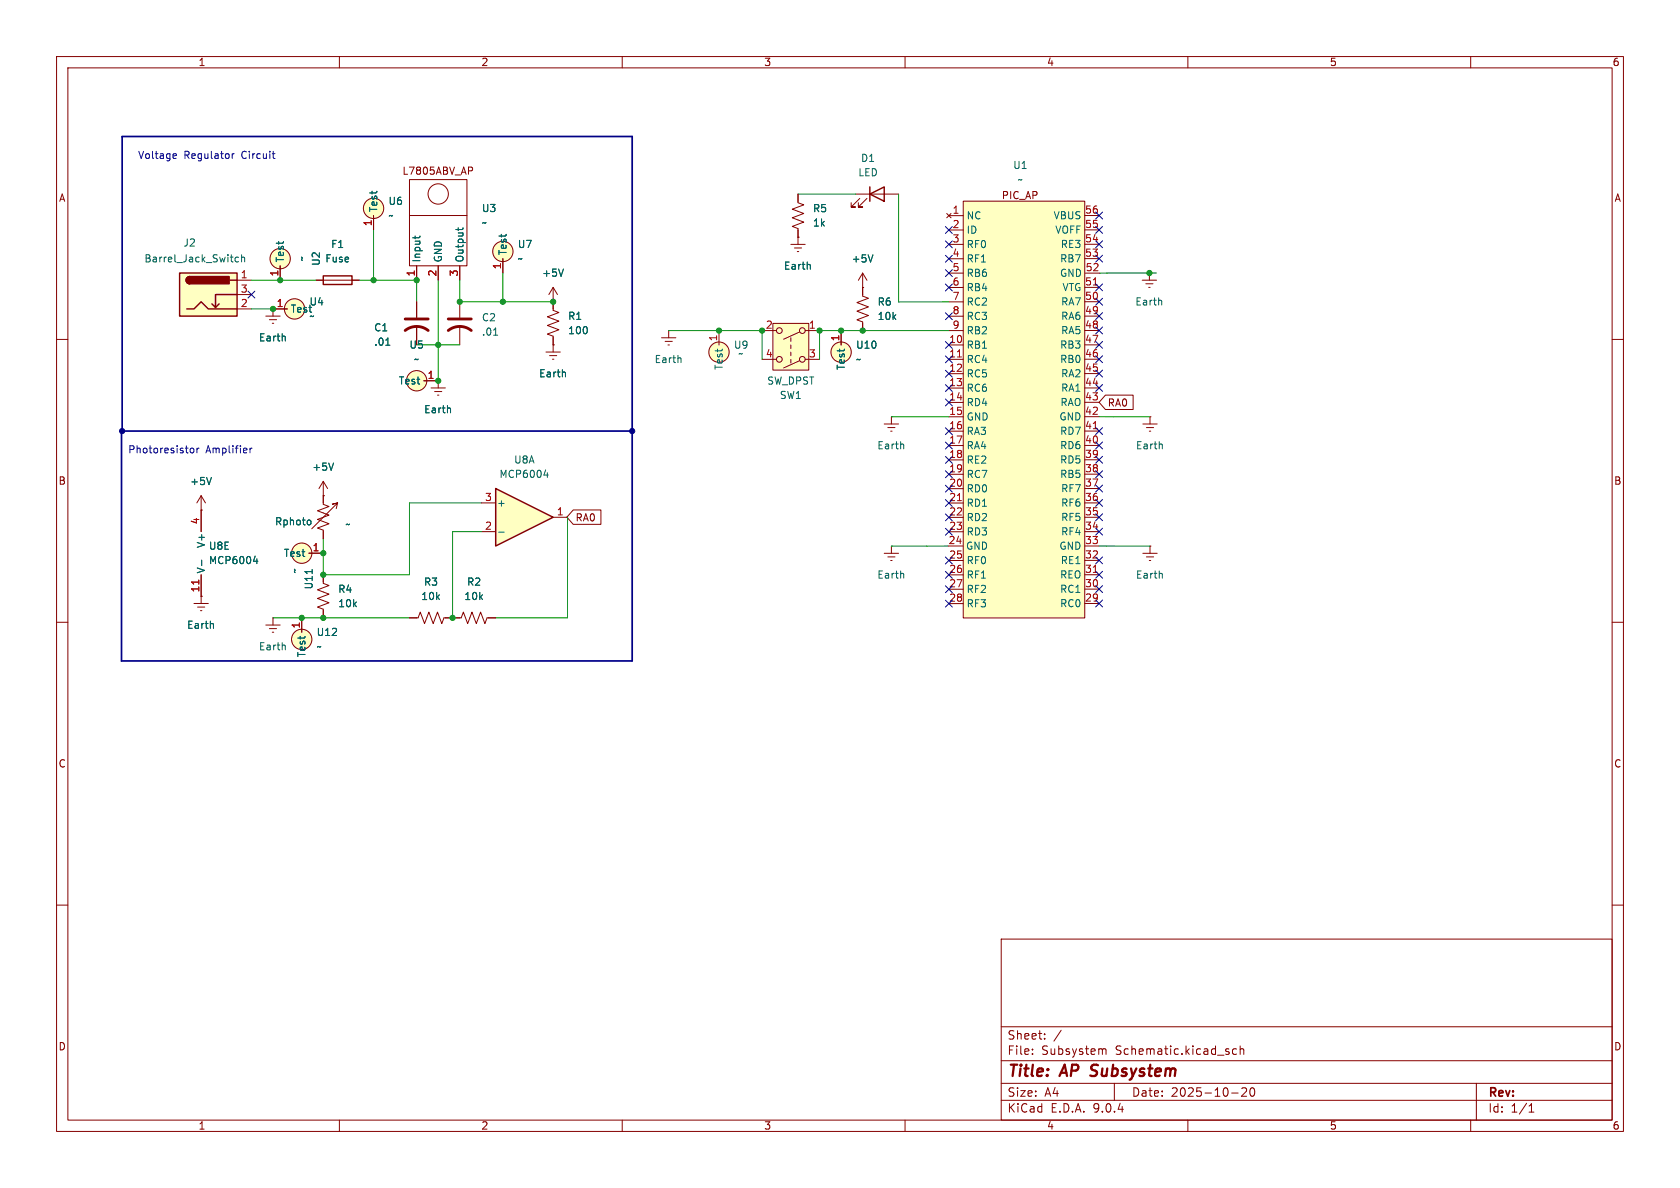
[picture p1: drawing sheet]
<svg xmlns="http://www.w3.org/2000/svg" width="297mm" height="210mm" viewBox="0 0 297 210" stroke-linecap="round" stroke-linejoin="round" font-family="sans-serif">
<g fill="none" stroke="#840000" stroke-width=".18">
<path d="M10 10h277v190h-277zM12 12h273v186h-273zM60 10v2M110 10v2M160 10v2M210 10v2M260 10v2M81.3 53.3v2.8M81.3 57.7v3.3M88.9 45.7v2.6M10 60h2M285 60h2"/>
<path d="M35.6 90.2v3.8M54.6 97.8h2.5M10 110h2M34.3 106.7h2.5M34.9 107.3h1.3M35.4 108h.3M35.6 105.4h.1M35.6 101.6v5.1M47 110.5h2.5M47.6 111.1h1.3M48.1 111.8h.3M48.3 109.2h.1"/>
<path d="M48.3 109.2v1.3M285 110h2M10 160h2M177 166h108v32h-108zM285 160h2M60 198v2M110 198v2M160 198v2M177 194.5h108M177 191.5h108M177 187.5h108M177 181.5h108"/>
<path d="M182.5 186.3v.1M182.5 185.5v.1M184.7 183.6v.1M184.7 182.8v.1M187.6 182.1l-1.3 2M195 185.5h.5v.9M197 191.5v3M210 198v2M217.7 193.2h1.2M218.6 185.5l-.4-.1-.3 .3v.4l.1 .2h.6M219.2 185.5l.3-.1 .3 .1 .1 .9M219.2 184.9v1.5"/>
<path d="M219.5 192.4l.6-.1 .2 .1 .1 .3-.9 1.1h.9M221.1 192.4l.2-.1a.81 .81 0 0 1 .6 .6 .81 .81 0 0 1-.3 .8l-.1 .1a.81 .81 0 0 1-.4-1.4zM260 198v2M261 191.5v6.5M270.3 196.6h.9M270.3 195.5l.4-.4v1.5"/>
<circle cx="88.9" cy="44.5" r="1.8"/>
<circle cx="53.3" cy="97.8" r="1.8"/>
</g>
<path d="M192.7 190.1l.3 .1M193.1 188.4l-.2 .2 .1 .4" fill="none" stroke="#840000" stroke-width=".4"/>
<path d="M87.3 59.3h.7M35.7 99v1M44.8 99.2h.8M45.4 98.8v.8M37.7 110.3v.8M50.4 114.1v.8M55.2 100.7v.7" fill="none" stroke="#006464" stroke-width=".18"/>
<path d="M35.1 102.5v.8" fill="none" stroke="#a90000" stroke-width=".18"/>
<g fill="#ffffc2" stroke="#ffffc2" stroke-width=".18">
<circle cx="88.9" cy="44.5" r="1.8"/>
<circle cx="53.3" cy="97.8" r="1.8"/>
</g>
<path d="M79.2 58.4a3.3 3.3 0 0 1 4.1 0M79.2 56.4h4.1" fill="none" stroke="#840000" stroke-width=".51"/>
<path d="M170.3 35.6h21.5v73.6h-21.5z" fill="#ffffc2"/>
<g fill="none" stroke="#840000" stroke-width=".18">
<path d="M167.4 37.7l.7 .8M167.7 38.1h2.6M168.1 37.7l-.7 .8M170.3 35.6h21.5v73.6h-21.5zM191.8 38.1h2.5M116.9 59.7h2.6M118.2 58.4h.1M118.2 58.4v1.3M127.1 58.4v2.6M152.5 50.8v1.5l1 .4-2 .8 2 .7-2 .8 2 .8-2 .7 1 .4v1.5M167.7 40.7h2.6M167.7 43.2h2.6"/>
<path d="M167.7 45.7h2.6M167.7 48.3h2.6M167.7 50.8h2.6M167.7 53.4h2.6M167.7 55.9h2.6M167.7 58.4h2.6M191.8 40.6h2.5M191.8 43.2h2.5M191.8 53.3h2.5M191.8 58.4h2.5M191.8 45.7h2.5M191.8 50.8h2.5"/>
<path d="M191.8 55.9h2.5M191.9 48.3h2.5M117.6 60.3h1.3M118.1 61h.2M167.7 61h2.6M167.7 63.5h2.6M167.7 66.1h2.6M167.7 68.6h2.6M167.7 71.1h2.6M167.7 73.7h2.6M167.7 76.2h2.6M167.7 78.8h2.6"/>
<path d="M191.8 63.5h2.5M191.8 68.6h2.5M191.8 73.7h2.5M191.8 78.7h2.5M191.8 61h2.5M191.8 66h2.5M191.8 71.1h2.5M191.8 76.2h2.5M156.3 97.8h2.6M157 98.4h1.2M157.5 99.1h.2M157.6 96.5h.1"/>
<path d="M157.6 96.5v1.3M167.6 96.5h2.6M167.7 81.3h2.6M167.7 83.8h2.6M167.7 86.4h2.6M167.7 88.9h2.6M167.7 91.5h2.6M167.7 94h2.6M167.7 99.1h2.6M191.8 96.5h2.5M191.8 83.8h2.5M191.8 86.4h2.5"/>
<path d="M191.8 91.4h2.5M191.8 81.3h2.5M191.8 88.9h2.5M191.8 94h2.5M191.8 99.1h2.5M167.7 101.6h2.6M167.7 104.2h2.6M167.7 106.7h2.6M191.8 101.6h2.5M191.8 106.7h2.5M191.8 104.1h2.5"/>
<circle cx="127.1" cy="62.3" r="1.8"/>
</g>
<path d="M193.3 50.4h.7M169.3 63.1h.7M193.3 75.8h.7M169.3 88.5h.7M193.3 101.2h.7" fill="none" stroke="#a90000" stroke-width=".18"/>
<circle cx="127.1" cy="62.3" r="1.8" fill="#ffffc2" stroke="#ffffc2" stroke-width=".18"/>
<path d="M120.3 63.3l.1 .8M159.7 101.4l.1 .8" fill="none" stroke="#006464" stroke-width=".18"/>
<path d="M87.6 86.4l10.2 5-10.2 5.1z" fill="#ffffc2"/>
<path d="M153.8 34.3l2.5-1.3v2.6zM153.8 33v2.6M87.6 86.4l10.2 5-10.2 5.1z" fill="none" stroke="#840000" stroke-width=".25"/>
<g fill="none" stroke="#840000" stroke-width=".18">
<path d="M141.1 34.3v1.5l1 .4-2 .8 2 .7-2 .8 2 .8-2 .7 1 .4v2.8M151.2 34.3h7.7M152 35.1l-1.5 1.5h.7h-.7v-.8M153.3 35.1l-1.6 1.5h.8h-.8v-.8M48.3 54.6h2.5M73.7 53.3v2.8M73.7 57.7v3.3M97.8 50.8v4.1l1 .3-2 .8 2 .8-2 .7 2 .8-2 .8 1 .3v2.8M97.8 53.3h.1M97.8 50.8l-.8 1.3M97.8 50.8l.8 1.3M139.8 43.2h2.5"/>
<path d="M140.4 43.8h1.3M141 44.5h.2M141.1 41.9h.1M152.5 50.8h.1M152.5 48.3l-.8 1.3M152.5 48.3l.8 1.3M152.5 48.3v2.5M96.5 62.2h2.6M97.2 62.9h1.2M97.7 63.5h.2M97.8 61h.1M202 75h2.6"/>
<path d="M202.7 75.6h1.2M203.2 76.2h.2M203.3 73.7h.1M203.3 73.7v1.3M35.6 90.2h.1M35.6 87.6l-.8 1.3M35.6 87.6l.7 1.3M35.6 87.6v2.6M57.1 87.6h.1M57.1 85.1v4.1l1.1 .3-2.1 .8 2.1 .8-2.1 .7 2.1 .8-2.1 .7 1 .4v1.6M57.1 85.1l-.7 1.3M57.1 85.1l.8 1.3"/>
<path d="M59.4 89.9l.3-1-1 .3 1-.3-4.6 4.6M85.1 88.9h2.5M85.1 94h2.5M97.8 91.4h2.5M53.3 109.2v2.6M57.1 101.6v1.5l1.1 .4-2.1 .8 2.1 .7-2.1 .8 2.1 .8-2.1 .7 1 .4v1.5"/>
<circle cx="52.1" cy="54.6" r="1.8"/>
<circle cx="53.3" cy="113" r="1.8"/>
</g>
<path d="M99.6 47.6l-.4 1.2M143.2 46.8l.1 .8M154.3 45l-.4 1.3M68.2 61h.7M99.9 65.8l.1 .8M205.4 78.6l.1 .7M37.4 84.4l-.4 1.3M54.7 91.9l.3 .3v.3l-.3 .3M59 81.9l-.5 1.2M88.2 94.1h.9M96.2 84h.7M96.8 83.6v.8" fill="none" stroke="#006464" stroke-width=".18"/>
<g fill="#ffffc2" stroke="#ffffc2" stroke-width=".18">
<circle cx="53.3" cy="113" r="1.8"/>
<circle cx="52.1" cy="54.6" r="1.8"/>
</g>
<path d="M71.6 58.4a3.3 3.3 0 0 1 4.1 0M71.6 56.4h4.1" fill="none" stroke="#840000" stroke-width=".51"/>
<path d="M136.6 57.2h6.4v8.2h-6.4z" fill="#ffffc2"/>
<g fill="none" stroke="#840000" stroke-width=".18">
<path d="M47 55.9h2.5M47.6 56.5h1.3M48.1 57.2h.3M48.3 54.6h.1M48.3 54.6v1.3M49.5 47v2.5M55.9 49.5h7.6M134.7 58.4h2.6M136.6 57.2h6.4v8.2h-6.4zM139.8 59.7v.6M141.3 58.7l-2.8 1.3M142.3 58.4h2.6"/>
<path d="M148.7 58.4v2.6M74.9 67.3h2.6M76.2 68.6h2.5M76.8 69.2h1.3M77.3 69.9h.3M77.5 67.3h.1M77.5 67.3v1.3M134.7 63.5h2.6M139.8 61v.6M139.8 62.3v.6M139.8 63.5v.7M141.3 63.8l-2.8 1.2"/>
<path d="M142.3 63.5h2.6M156.3 75h2.6M157 75.6h1.2M157.5 76.2h.2M157.6 73.7h.1M157.6 73.7v1.3"/>
<circle cx="49.5" cy="45.7" r="1.8"/>
<circle cx="137.8" cy="58.4" r=".51"/>
<circle cx="141.8" cy="58.4" r=".51"/>
<circle cx="73.7" cy="67.3" r="1.8"/>
<circle cx="137.8" cy="63.5" r=".51"/>
<circle cx="141.8" cy="63.5" r=".51"/>
<circle cx="148.7" cy="62.3" r="1.8"/>
</g>
<g fill="#ffffc2" stroke="#ffffc2" stroke-width=".18">
<circle cx="148.7" cy="62.3" r="1.8"/>
<circle cx="73.7" cy="67.3" r="1.8"/>
<circle cx="49.5" cy="45.7" r="1.8"/>
</g>
<path d="M50.4 59.5v.8M79.6 72.2v.8M159.7 78.6l.1 .7" fill="none" stroke="#006464" stroke-width=".18"/>
<path d="M57.1 48.8h5.1v1.5h-5.1z" fill="none" stroke="#840000" stroke-width=".25"/>
<path d="M31.7 48.3h10.2v7.6h-10.2z" fill="#ffffc2"/>
<path d="M31.7 48.3h10.2v7.6h-10.2zM33 54.6h1.3l1.3-1.3 1.2 1.3h5.1M33.5 48.9a.64 .64 0 0 0-.6 .6 .64 .64 0 0 0 .6 .7M38.7 53.7l-.6 .7M40.6 49.5h1.3M41.9 52.1h-3.8v2.3l-.6-.7" fill="none" stroke="#840000" stroke-width=".25"/>
<g fill="#840000" stroke="#840000" stroke-width=".25">
<path d="M33.1 49.1l.4-.2v1.3a.63 .63 0 0 1-.6-.4 .63 .63 0 0 1 .2-.7z"/>
<path d="M33.5 48.9h7v1.3h-7z"/>
</g>
<g fill="none" stroke="#840000" stroke-width=".18">
<path d="M66 38.1v2.5M72.4 31.8h10.1v15.2h-10.1zM72.4 38.1h10.1M83.3 29.5l.2 .3v.3l-.2 .1M141.1 34.3v1.3M41.9 49.5h2.5M41.9 52.1h2.5M41.9 54.6h2.5M48.3 54.6h.1M48.3 54.6h2.5M49.5 47v2.5M55.9 49.5h1.2"/>
<path d="M62.2 49.5h1.3M73.7 47v2.5M73.7 53.3v2.8M73.7 57.7v3.3M77.5 47v2.5M81.3 47v2.5M88.9 45.7v2.6M97.8 53.3h.1M97.8 53.3v1.3M97.8 59.7v1.3M141.1 41.9h.1M141.1 40.7v1.2"/>
<path d="M148.7 58.4v2.6M152.5 50.8h.1M152.5 50.8v1.3M152.5 57.2v1.2M201.9 49.5h2.6M202.6 50.2h1.2M203.1 50.8h.2M203.2 48.3h.1M203.2 48.3v1.2M74.9 67.3h2.6M77.5 67.3h.1M97.8 61h.1"/>
<path d="M195.4 69.8h4.9v2.6h-4.9l-1.1-1.3zM35.6 90.2h.1M35.6 90.2v3.8M54.6 97.8h2.5M57.1 87.6h.1M57.1 87.6v1.3M57.1 94v1.3M101.3 90.1h4.9v2.6h-4.9l-1.1-1.3zM202 97.8h2.6M202.7 98.4h1.2M203.2 99.1h.2M203.3 96.5h.1"/>
<path d="M203.3 96.5v1.3M35.6 105.4h.1M35.6 101.6v3.8M53.3 109.2v2.6M57.1 101.6v1.3M57.1 108v1.2M72.4 109.2h1.5l.4-1 .8 2 .7-2 .8 2 .7-2 .8 2 .4-1h3l.4-1 .8 2 .7-2 .8 2 .8-2 .7 2 .4-1h1.5"/>
<circle cx="66" cy="36.8" r="1.8"/>
<circle cx="77.5" cy="34.3" r="1.8"/>
</g>
<g fill="none" stroke="#006464" stroke-width=".18">
<path d="M42.2 45.5h-.4l-.2 .2 .1 .5h.5M42.7 45.6l.2-.1h.3l.1 .8M42.7 45v1.3M50.4 59.5v.8M73.4 41.7v.5M74.2 41.7v.3M81 40.3v.5M81.9 40.3l-.2 .3h-1.1M99.6 47.6l-.4 1.2M143.2 46.8l.1 .8M154.3 45l-.4 1.3M205.3 53.1l.1 .8"/>
<path d="M68.2 61h.7M79.6 72.2v.8M99.9 65.8l.1 .8M35.7 99v1M37.4 84.4l-.4 1.3M44.8 99.2h.8M45.4 98.8v.8M54.7 91.9l.3 .3v.3l-.3 .3M59 81.9l-.5 1.2M37.7 110.3v.8M55.2 100.7v.7M205.4 101.4l.1 .8"/>
</g>
<circle cx="66" cy="36.8" r="1.8" fill="#ffffc2" stroke="#ffffc2" stroke-width=".18"/>
<path d="M21.6 76.2v-52.1h90.2v92.7h-90.3v-40.6h90.3" fill="none" stroke="#000084" stroke-width=".3"/>
<g fill="none" stroke="#009600" stroke-width=".18">
<path d="M141.1 34.3h10.1M158.9 34.3v19.1h8.8M44.4 49.5h11.5M44.4 54.6h3.9M63.5 49.5h10.2v3.8M66 40.6v8.9M77.5 49.5v17.8M81.3 49.5v3.8h16.5M88.9 48.3v5M118.2 58.4h16.5v5.1M167.7 58.4h-22.8v5.1M195.7 48.3h.1"/>
<path d="M204.5 48.3h-10.1M73.7 61h7.6M157.6 73.7h10.1M194.3 73.7h9M85.1 94h-5.1v15.2M85.1 88.9h-12.7v12.7h-15.3v-6.3M100.3 91.4v17.8h-12.7M167.6 96.5h-10M194.3 96.5h9M48.3 109.2h24.1"/>
</g>
<g fill="none" stroke="#000084" stroke-width=".18">
<path d="M193.7 37.5l1.2 1.2M194.9 37.5l-1.2 1.2M43.8 51.5l1.3 1.2M45.1 51.5l-1.3 1.2M167.1 50.2l1.3 1.2M167.1 45.1l1.3 1.2M167.1 40.1l1.3 1.2M167.1 55.3l1.3 1.2M167.1 42.6l1.3 1.2M167.1 47.7l1.3 1.2M168.4 50.2l-1.3 1.2M168.4 45.1l-1.3 1.2"/>
<path d="M168.4 40.1l-1.3 1.2M168.4 55.3l-1.3 1.2M168.4 42.6l-1.3 1.2M168.4 47.7l-1.3 1.2M193.7 57.8l1.2 1.2M193.7 50.2l1.2 1.2M193.7 52.7l1.2 1.2M193.7 55.3l1.2 1.2M193.7 42.6l1.2 1.2M193.7 45.1l1.2 1.2M193.7 40l1.2 1.2M194.9 57.8l-1.2 1.2"/>
<path d="M194.9 50.2l-1.2 1.2M194.9 52.7l-1.2 1.2M194.9 55.3l-1.2 1.2M194.9 42.6l-1.2 1.2M194.9 45.1l-1.2 1.2M194.9 40l-1.2 1.2M167.1 75.6l1.3 1.2M167.1 68l1.3 1.2M167.1 70.5l1.3 1.2M167.1 65.5l1.3 1.2M167.1 60.4l1.3 1.2M167.1 78.2l1.3 1.2"/>
<path d="M167.1 62.9l1.3 1.2M168.4 75.6l-1.3 1.2M168.4 68l-1.3 1.2M168.4 70.5l-1.3 1.2M168.4 65.5l-1.3 1.2M168.4 60.4l-1.3 1.2M168.4 78.2l-1.3 1.2M168.4 62.9l-1.3 1.2M193.7 62.9l1.2 1.2M193.7 65.4l1.2 1.2M193.7 75.6l1.2 1.2M193.7 78.1l1.2 1.2"/>
<path d="M193.7 60.4l1.2 1.2M193.7 68l1.2 1.2M194.9 62.9l-1.2 1.2M194.9 65.4l-1.2 1.2M194.9 75.6l-1.2 1.2M194.9 78.1l-1.2 1.2M194.9 60.4l-1.2 1.2M194.9 68l-1.2 1.2M167.1 93.4l1.3 1.2M167.1 98.5l1.3 1.2M167.1 83.2l1.3 1.2M167.1 80.7l1.3 1.2"/>
<path d="M167.1 85.8l1.3 1.2M167.1 90.9l1.3 1.2M167.1 88.3l1.3 1.2M168.4 93.4l-1.3 1.2M168.4 98.5l-1.3 1.2M168.4 83.2l-1.3 1.2M168.4 80.7l-1.3 1.2M168.4 85.8l-1.3 1.2M168.4 90.9l-1.3 1.2M168.4 88.3l-1.3 1.2M193.7 83.2l1.2 1.2M193.7 80.7l1.2 1.2"/>
<path d="M193.7 90.8l1.2 1.2M193.7 85.8l1.2 1.2M193.7 88.3l1.2 1.2M193.7 93.4l1.2 1.2M193.7 98.5l1.2 1.2M194.9 83.2l-1.2 1.2M194.9 80.7l-1.2 1.2M194.9 90.8l-1.2 1.2M194.9 85.8l-1.2 1.2M194.9 88.3l-1.2 1.2M194.9 93.4l-1.2 1.2M194.9 98.5l-1.2 1.2"/>
<path d="M167.1 103.6l1.3 1.2M167.1 101l1.3 1.2M167.1 106.1l1.3 1.2M168.4 103.6l-1.3 1.2M168.4 101l-1.3 1.2M168.4 106.1l-1.3 1.2M193.7 103.5l1.2 1.2M193.7 101l1.2 1.2M193.7 106.1l1.2 1.2M194.9 103.5l-1.2 1.2M194.9 101l-1.2 1.2M194.9 106.1l-1.2 1.2"/>
</g>
<path d="M30.8 27.2h.3l.1 .3-.6 .1M31.1 28h-.3M41.1 27.2v.8M41.4 27.2l-.3 .2M48.1 27.2h.5M48.4 28h.2M33.7 79.3l.3-.1 .3 .3v.3l-.3 .3-.3-.1-.1-.2zM34.8 79.2v.9M35.2 79.2l-.4 .3M44.2 79.2v.9M44.6 79.2l-.4 .3" fill="none" stroke="#0000c2" stroke-width=".18"/>
<path d="M35.1 102.5v.8" fill="none" stroke="#a90000" stroke-width=".18"/>
<g fill="#009600" stroke="#009600" stroke-width=".18">
<circle cx="134.7" cy="58.4" r=".46"/>
<circle cx="127.1" cy="58.4" r=".46"/>
<circle cx="97.8" cy="53.3" r=".46"/>
<circle cx="88.9" cy="53.3" r=".46"/>
<circle cx="66" cy="49.5" r=".46"/>
<circle cx="81.3" cy="53.3" r=".46"/>
<circle cx="73.7" cy="49.5" r=".46"/>
<circle cx="148.7" cy="58.4" r=".46"/>
<circle cx="144.9" cy="58.4" r=".46"/>
<circle cx="152.5" cy="58.4" r=".46"/>
<circle cx="77.5" cy="67.3" r=".46"/>
<circle cx="77.5" cy="61" r=".46"/>
<circle cx="203.2" cy="48.3" r=".46"/>
<circle cx="53.3" cy="109.2" r=".46"/>
<circle cx="57.1" cy="109.2" r=".46"/>
<circle cx="80" cy="109.2" r=".46"/>
<circle cx="57.1" cy="97.8" r=".46"/>
<circle cx="57.1" cy="101.6" r=".46"/>
<circle cx="48.3" cy="54.6" r=".46"/>
<circle cx="49.5" cy="49.5" r=".46"/>
</g>
<g fill="#000084" stroke="#000084" stroke-width=".18">
<circle cx="111.8" cy="76.2" r=".46"/>
<circle cx="21.6" cy="76.2" r=".46"/>
</g>
<g font-size="2.8" fill="#840000">
<text x="178" y="190.9">Title:</text>
<text x="187.7" y="190.9">AP</text>
<text x="193.7" y="190.9">Subsystem</text>
</g>
<g font-size="2.1" fill="#840000">
<text x="178" y="184">Sheet:</text>
<text x="178" y="186.7">File:</text>
<text x="184.1" y="186.7">Subsystem</text>
<text x="197.2" y="186.7">Schematic.kicad_sch</text>
<text x="178" y="196.9">KiCad</text>
<text x="178" y="194.1">Size:</text>
<text x="184.7" y="194.1">A4</text>
<text x="185.7" y="196.9">E.D.A.</text>
<text x="193.3" y="196.9">9.0.4</text>
<text x="200" y="194.1">Date:</text>
<text x="207" y="194.1">2025-10-20</text>
<text x="263" y="194.3">Rev:</text>
<text x="263" y="196.9">Id:</text>
<text x="267.1" y="196.9">1/1</text>
</g>
<g font-size="1.8" fill="#840000">
<text x="35" y="11.9">1</text>
<text x="85" y="11.9">2</text>
<text x="135" y="11.9">3</text>
<text x="185" y="11.9">4</text>
<text x="235" y="11.9">5</text>
<text x="285" y="11.9">6</text>
<text x="10.3" y="35.9">A</text>
<text x="71" y="31.1">L7805ABV_AP</text>
<text x="177" y="35.4">PIC_AP</text>
<text x="285.3" y="35.9">A</text>
<text x="195.7" y="72.1">RA0</text>
<text x="10.3" y="85.9">B</text>
<text x="285.3" y="85.9">B</text>
<text x="101.7" y="92.4">RA0</text>
<text x="10.3" y="135.9">C</text>
<text x="285.3" y="135.9">C</text>
<text x="10.3" y="185.9">D</text>
<text x="285.3" y="185.9">D</text>
<text x="35" y="199.9">1</text>
<text x="85" y="199.9">2</text>
<text x="135" y="199.9">3</text>
<text x="185" y="199.9">4</text>
<text x="235" y="199.9">5</text>
<text x="285" y="199.9">6</text>
</g>
<g font-size="1.8" fill="#0000c2">
<text x="24.3" y="28.3">Voltage</text>
<text x="32.5" y="28.3">Regulator</text>
<text x="42.8" y="28.3">Circuit</text>
<text x="22.6" y="80.3">Photoresistor</text>
<text x="36.4" y="80.3">Amplifier</text>
</g>
<g font-size="1.8" fill="#006464">
<text x="152.1" y="28.8">D1</text>
<text x="151.6" y="31.4">LED</text>
<text x="179" y="30.1">U1</text>
<text x="179.8" y="32.6">~</text>
<text x="66.9" y="37.6" transform="rotate(-90 66.9 37.6)">Test</text>
<text x="68.6" y="39">~</text>
<text x="68.6" y="36.4">U6</text>
<text x="85.1" y="40.2">~</text>
<text x="85.1" y="37.7">U3</text>
<text x="143.6" y="37.7">R5</text>
<text x="143.6" y="40.3">1k</text>
<text x="170.8" y="39">NC</text>
<text x="170.8" y="41.5">ID</text>
<text x="186.2" y="39">VBUS</text>
<text x="186.5" y="41.5">VOFF</text>
<text x="25.4" y="46.6">Barrel_Jack_Switch</text>
<text x="32.3" y="43.8">J2</text>
<text x="50.4" y="46.5" transform="rotate(-90 50.4 46.5)">Test</text>
<text x="54.2" y="46.3" transform="rotate(-90 54.2 46.3)">~</text>
<text x="56.7" y="47.1" transform="rotate(-90 56.7 47.1)">U2</text>
<text x="57.4" y="46.6">Fuse</text>
<text x="58.4" y="44">F1</text>
<text x="74.5" y="46.5" transform="rotate(-90 74.5 46.5)">Input</text>
<text x="78.3" y="46.5" transform="rotate(-90 78.3 46.5)">GND</text>
<text x="82.1" y="46.5" transform="rotate(-90 82.1 46.5)">Output</text>
<text x="89.8" y="45.2" transform="rotate(-90 89.8 45.2)">Test</text>
<text x="91.4" y="46.6">~</text>
<text x="91.4" y="44">U7</text>
<text x="138.5" y="47.9">Earth</text>
<text x="150.5" y="46.6">+5V</text>
<text x="170.8" y="44.1">RF0</text>
<text x="170.8" y="46.6">RF1</text>
<text x="187.3" y="46.6">RB7</text>
<text x="187.4" y="44">RE3</text>
<text x="95.8" y="49.1">+5V</text>
<text x="170.8" y="49.1">RB6</text>
<text x="170.8" y="51.7">RB4</text>
<text x="187.3" y="49.1">GND</text>
<text x="187.7" y="51.7">VTG</text>
<text x="51.3" y="55.5">Test</text>
<text x="54.6" y="56.7">~</text>
<text x="54.6" y="54.2">U4</text>
<text x="66" y="58.8">C1</text>
<text x="85.1" y="57">C2</text>
<text x="85.1" y="59.5">.01</text>
<text x="100.3" y="56.7">R1</text>
<text x="100.3" y="59.3">100</text>
<text x="155.1" y="54.2">R6</text>
<text x="155.1" y="56.8">10k</text>
<text x="170.8" y="54.2">RC2</text>
<text x="170.8" y="56.8">RC3</text>
<text x="170.8" y="59.3">RB2</text>
<text x="187.5" y="54.2">RA7</text>
<text x="187.5" y="56.7">RA6</text>
<text x="187.5" y="59.3">RA5</text>
<text x="200.6" y="54.2">Earth</text>
<text x="45.7" y="60.6">Earth</text>
<text x="66" y="61.3">.01</text>
<text x="72.3" y="61.8">U5</text>
<text x="73.1" y="64.4">~</text>
<text x="115.6" y="64.4">Earth</text>
<text x="128" y="65.5" transform="rotate(-90 128 65.5)">Test</text>
<text x="129.7" y="61.8">U9</text>
<text x="130.4" y="63.4">~</text>
<text x="149.6" y="65.5" transform="rotate(-90 149.6 65.5)">Test</text>
<text x="151.2" y="61.8">U10</text>
<text x="151.2" y="64.4">~</text>
<text x="170.8" y="61.8">RB1</text>
<text x="170.8" y="64.4">RC4</text>
<text x="187.3" y="61.8">RB3</text>
<text x="187.3" y="64.4">RB0</text>
<text x="70.4" y="68.2">Test</text>
<text x="95.2" y="66.9">Earth</text>
<text x="135.5" y="68.2">SW_DPST</text>
<text x="137.8" y="70.7">SW1</text>
<text x="170.8" y="66.9">RC5</text>
<text x="170.8" y="69.5">RC6</text>
<text x="187.4" y="72">RAO</text>
<text x="187.5" y="66.9">RA2</text>
<text x="187.5" y="69.4">RA1</text>
<text x="74.9" y="73.3">Earth</text>
<text x="170.8" y="72">RD4</text>
<text x="170.8" y="74.5">GND</text>
<text x="170.8" y="77.1">RA3</text>
<text x="187.2" y="74.5">GND</text>
<text x="187.3" y="77.1">RD7</text>
<text x="55.1" y="83.4">+5V</text>
<text x="90.8" y="82.1">U8A</text>
<text x="155" y="79.6">Earth</text>
<text x="170.8" y="79.6">RA4</text>
<text x="170.8" y="82.2">RE2</text>
<text x="187.3" y="79.6">RD6</text>
<text x="187.3" y="82.1">RD5</text>
<text x="200.7" y="79.6">Earth</text>
<text x="33.5" y="86">+5V</text>
<text x="87.8" y="89.8">+</text>
<text x="88.2" y="84.7">MCP6004</text>
<text x="170.8" y="84.7">RC7</text>
<text x="170.8" y="87.2">RD0</text>
<text x="170.8" y="89.8">RD1</text>
<text x="187.3" y="84.7">RB5</text>
<text x="187.5" y="87.2">RF7</text>
<text x="187.5" y="89.8">RF6</text>
<text x="48.5" y="93.1">Rphoto</text>
<text x="61" y="93.5">~</text>
<text x="170.8" y="92.3">RD2</text>
<text x="170.8" y="94.9">RD3</text>
<text x="187.5" y="92.3">RF5</text>
<text x="187.5" y="94.8">RF4</text>
<text x="36.4" y="101.5" transform="rotate(-90 36.4 101.5)">V-</text>
<text x="36.4" y="97" transform="rotate(-90 36.4 97)">V+</text>
<text x="36.8" y="97.4">U8E</text>
<text x="36.8" y="99.9">MCP6004</text>
<text x="50.1" y="98.7">Test</text>
<text x="52.9" y="101.4" transform="rotate(-90 52.9 101.4)">~</text>
<text x="170.7" y="97.4">GND</text>
<text x="170.8" y="99.9">RF0</text>
<text x="187.2" y="97.4">GND</text>
<text x="187.4" y="99.9">RE1</text>
<text x="55.5" y="104.3" transform="rotate(-90 55.5 104.3)">U11</text>
<text x="59.7" y="105">R4</text>
<text x="59.7" y="107.5">10k</text>
<text x="74.4" y="106.3">10k</text>
<text x="74.9" y="103.7">R3</text>
<text x="82" y="106.3">10k</text>
<text x="82.5" y="103.7">R2</text>
<text x="155" y="102.5">Earth</text>
<text x="170.8" y="102.5">RF1</text>
<text x="170.8" y="105">RF2</text>
<text x="170.8" y="107.6">RF3</text>
<text x="187.3" y="102.5">REO</text>
<text x="187.3" y="105">RC1</text>
<text x="187.3" y="107.5">RC0</text>
<text x="200.7" y="102.5">Earth</text>
<text x="33" y="111.4">Earth</text>
<text x="55.9" y="112.6">U12</text>
<text x="45.7" y="115.2">Earth</text>
<text x="54.2" y="116.3" transform="rotate(-90 54.2 116.3)">Test</text>
<text x="55.9" y="115.2">~</text>
</g>
<g font-size="1.8" fill="#a90000">
<text x="65.8" y="40.1" transform="rotate(-90 65.8 40.1)">1</text>
<text x="168.3" y="37.9">1</text>
<text x="168.3" y="40.4">2</text>
<text x="191.7" y="37.8">56</text>
<text x="191.7" y="40.4">55</text>
<text x="88.6" y="47.7" transform="rotate(-90 88.6 47.7)">1</text>
<text x="168.3" y="42.9">3</text>
<text x="168.3" y="45.5">4</text>
<text x="191.7" y="42.9">54</text>
<text x="191.7" y="45.5">53</text>
<text x="42.5" y="49.3">1</text>
<text x="42.5" y="51.8">3</text>
<text x="49.3" y="49" transform="rotate(-90 49.3 49)">1</text>
<text x="73.4" y="49" transform="rotate(-90 73.4 49)">1</text>
<text x="77.2" y="49" transform="rotate(-90 77.2 49)">2</text>
<text x="81" y="49" transform="rotate(-90 81 49)">3</text>
<text x="168.3" y="48">5</text>
<text x="168.3" y="50.6">6</text>
<text x="168.3" y="53.1">7</text>
<text x="191.7" y="50.5">51</text>
<text x="191.7" y="53.1">50</text>
<text x="191.8" y="48">52</text>
<text x="42.5" y="54.4">2</text>
<text x="48.8" y="54.4">1</text>
<text x="135.3" y="58.2">2</text>
<text x="142.9" y="58.2">1</text>
<text x="168.3" y="55.6">8</text>
<text x="168.3" y="58.2">9</text>
<text x="191.7" y="55.6">49</text>
<text x="191.7" y="58.2">48</text>
<text x="126.9" y="60.4" transform="rotate(-90 126.9 60.4)">1</text>
<text x="135.3" y="63.3">4</text>
<text x="142.9" y="63.3">3</text>
<text x="148.4" y="60.4" transform="rotate(-90 148.4 60.4)">1</text>
<text x="167.7" y="60.7">10</text>
<text x="167.7" y="63.3">11</text>
<text x="167.7" y="65.8">12</text>
<text x="191.7" y="60.7">47</text>
<text x="191.7" y="63.2">46</text>
<text x="191.7" y="65.8">45</text>
<text x="75.5" y="67.1">1</text>
<text x="167.7" y="68.3">13</text>
<text x="167.7" y="70.9">14</text>
<text x="191.7" y="68.3">44</text>
<text x="191.7" y="70.9">43</text>
<text x="167.7" y="73.4">15</text>
<text x="167.7" y="76">16</text>
<text x="191.7" y="73.4">42</text>
<text x="191.7" y="75.9">41</text>
<text x="167.7" y="78.5">17</text>
<text x="167.7" y="81">18</text>
<text x="167.7" y="83.6">19</text>
<text x="191.7" y="78.5">40</text>
<text x="191.7" y="81">39</text>
<text x="191.7" y="83.6">38</text>
<text x="85.7" y="88.6">3</text>
<text x="167.7" y="86.1">20</text>
<text x="167.7" y="88.7">21</text>
<text x="191.7" y="86.1">37</text>
<text x="191.7" y="88.6">36</text>
<text x="35.3" y="92.8" transform="rotate(-90 35.3 92.8)">4</text>
<text x="85.7" y="93.7">2</text>
<text x="98.4" y="91.2">1</text>
<text x="167.7" y="91.2">22</text>
<text x="167.7" y="93.7">23</text>
<text x="191.7" y="91.2">35</text>
<text x="191.7" y="93.7">34</text>
<text x="55.2" y="97.5">1</text>
<text x="167.6" y="96.3">24</text>
<text x="167.7" y="98.8">25</text>
<text x="167.7" y="101.4">26</text>
<text x="191.7" y="96.3">33</text>
<text x="191.7" y="98.8">32</text>
<text x="191.7" y="101.3">31</text>
<text x="35.3" y="104.8" transform="rotate(-90 35.3 104.8)">11</text>
<text x="167.7" y="103.9">27</text>
<text x="167.7" y="106.4">28</text>
<text x="191.7" y="103.9">30</text>
<text x="191.7" y="106.4">29</text>
<text x="53.1" y="111.2" transform="rotate(-90 53.1 111.2)">1</text>
</g>
</svg>
